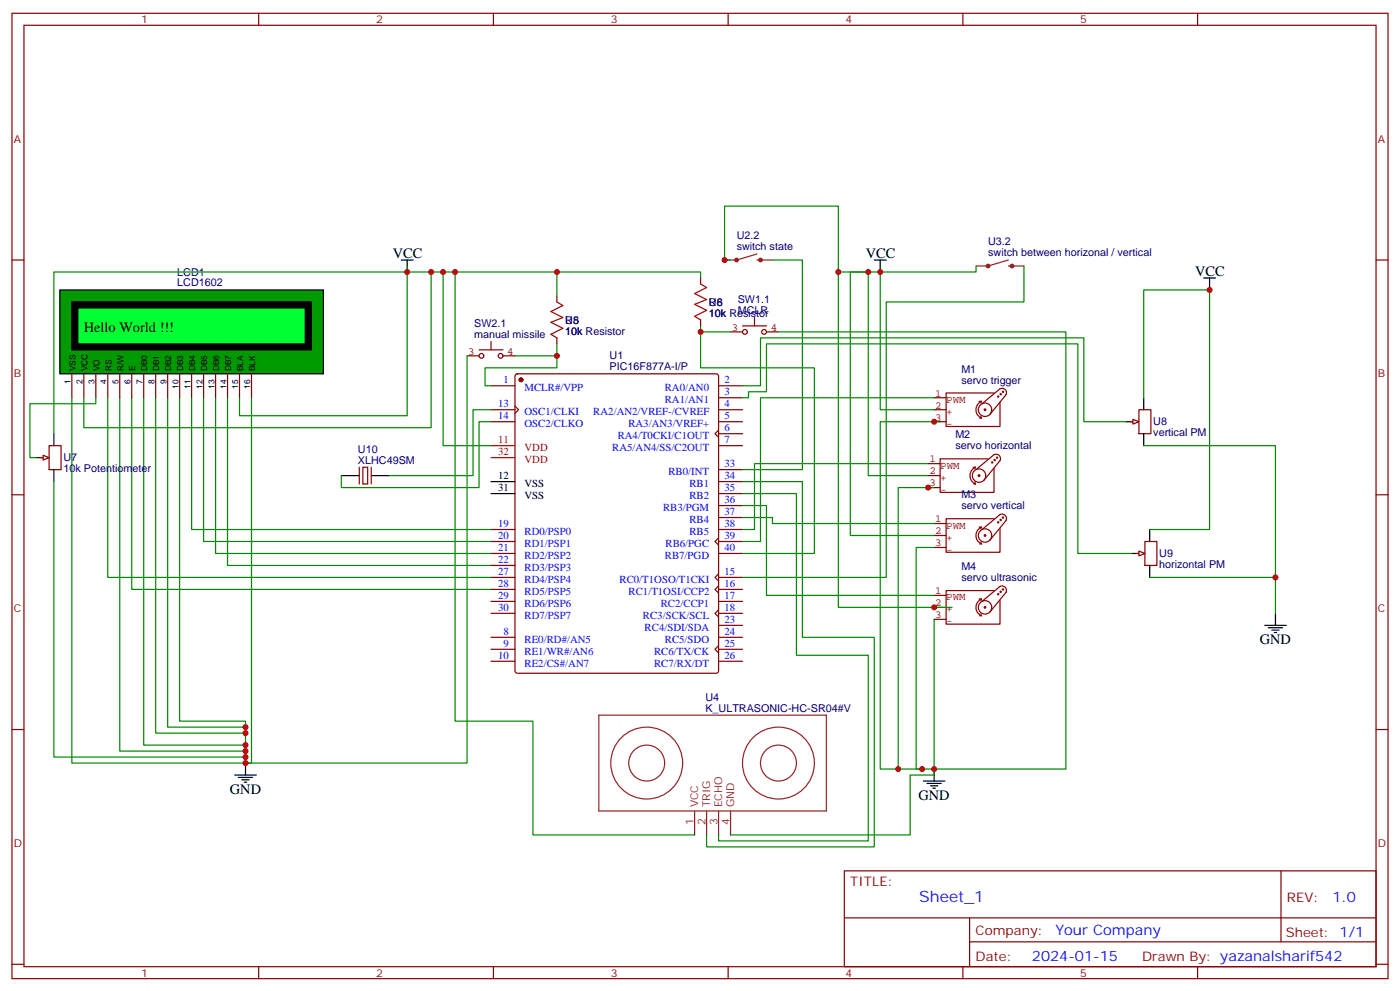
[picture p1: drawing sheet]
<svg xmlns="http://www.w3.org/2000/svg" width="412mm" height="292mm" viewBox="0 0 412 292" stroke-linecap="round" stroke-linejoin="round" font-family="sans-serif">
<g fill="none" stroke="#870000" stroke-width=".35">
<path d="M3.5 3.9h405.4v284.4h-405.4zM7.1 7.4h398.2v277.3h-398.2zM76.2 3.9v3.5M145.3 3.9v3.5M214.5 3.9v3.5M283.6 3.9v3.5M352.8 3.9v3.5M3.5 76.6h3.6M405.3 76.6h3.6M3.5 145.7h3.6M405.3 145.7h3.6M3.5 214.9h3.6"/>
<path d="M405.3 214.9h3.6M248.7 256.5h156.6v28.2h-156.6zM377.3 256.5v20.9M248.7 270.4h156.5M285.6 277.4h119.6M285.6 270.4v14.1M3.5 284h3.6M76.2 284.7v3.6M145.3 284.7v3.6M214.5 284.7v3.6M283.6 284.7v3.6M352.8 284.7v3.6"/>
<path d="M405.3 284h3.6"/>
</g>
<path d="M17.6 85.4h77.6v24.7h-77.6z" fill="#090" stroke="#000" stroke-width=".35"/>
<g fill="none" stroke="#870000" stroke-width=".35">
<path d="M21.2 110.1v7.1M24.7 110.1v7.1M28.2 110.1v7.1M31.7 110.1v7.1M35.3 110.1v7.1M38.8 110.1v7.1M42.3 110.1v7.1M45.9 110.1v7.1M49.4 110.1v7.1M52.9 110.1v7.1M56.4 110.1v7.1M60 110.1v7.1"/>
<path d="M63.5 110.1v7.1M67 110.1v7.1M70.6 110.1v7.1M74.1 110.1v7.1"/>
</g>
<path d="M21.2 88.9h70.5v14.1h-70.5z" fill="#000" stroke="#000" stroke-width=".35"/>
<path d="M22.9 90.7h67.1v10.6h-67.1z" fill="none" stroke="#000" stroke-width=".35"/>
<path d="M22.9 90.7h67.1v10.6h-67.1z" fill="#0f3" stroke="#000" stroke-width=".35"/>
<circle cx="153.5" cy="111.9" r=".53" fill="#870000" stroke="#870000" stroke-width=".35"/>
<g fill="none" stroke="#870000" stroke-width=".35">
<path d="M164 87.2v1.7M164 99.5v1.8M206.4 81.9v1.7M206.4 94.2v1.8M144.6 113.6h7.1M151.7 119.6l1.1 1.1-1.1 1M151.9 110.3l.5-.2h58.6l.5 .2 .2 .5v86.8l-.3 .5-.4 .2h-58.6l-.5-.2-.2-.5v-86.8zM211.7 117.2h7M211.7 113.6h7M12 134.8h1.8M14.5 131.3h3.5v7h-3.5zM144.6 124.2h7.1"/>
<path d="M144.6 120.7h7.1M211.7 126.7l-1.1 1 1.1 1.1M211.7 138.3h7M211.7 124.2h7M211.7 120.7h7M211.7 131.3h7M211.7 127.7h7M144.6 159.5h7.1M144.6 156h7.1M211.7 158.4l-1.1 1.1 1.1 1M211.7 159.5h7M211.7 156h7"/>
<path d="M211.7 152.4h7M211.7 148.9h7M211.7 145.4h7M211.7 141.9h7M144.6 163h7.1M144.6 177.1h7.1M144.6 173.6h7.1M144.6 170.1h7.1M144.6 166.5h7.1M211.7 179.6l-1.1 1.1 1.1 1M211.7 172.5l-1.1 1.1 1.1 1.1M211.7 169l-1.1 1.1 1.1 1"/>
<path d="M211.7 163h7M211.7 177.1h7M211.7 173.6h7M211.7 170.1h7M144.6 180.7h7.1M144.6 194.8h7.1M144.6 191.2h7.1M144.6 187.7h7.1M211.7 190.2l-1.1 1 1.1 1.1M211.7 180.7h7M211.7 194.8h7M211.7 191.2h7"/>
<path d="M211.7 187.7h7M211.7 184.2h7"/>
</g>
<path d="M144.6 134.8h7.1M144.6 131.3h7.1" fill="none" stroke="#f00" stroke-width=".35"/>
<g fill="none" stroke="#000" stroke-width=".35">
<path d="M118.2 76.6h3.5M119.9 76.6v3.5M257.5 76.6h3.6M259.3 76.6v3.5M10.6 134.8h3.5M15.9 127.7v3.6M15.9 138.3v3.6M144.6 145.4h7.1M144.6 141.9h7.1M69.1 228.3h6.4M70.2 229h4.2M71.3 229.7h2.1"/>
<path d="M72 230.4h.7M72.3 224.8v3.5M272 230h6.3M273 230.8h4.3M274.1 231.5h2.1M274.8 232.2h.7M275.2 226.5v3.5"/>
</g>
<g fill="none" stroke="#850000" stroke-width=".35">
<path d="M215.2 97.8h3.5M218.7 96h7.1M220.1 97.8a.71 .71 0 0 0-1-.7 .71 .71 0 0 0-.1 1.2 .71 .71 0 0 0 1.1-.4M222.2 93.5v2.5M229.3 97.8h-3.5a.71 .71 0 0 0-1-.7 .71 .71 0 0 0-.1 1.2 .71 .71 0 0 0 1.1-.4M137.6 104.8h3.5M141.1 103h7.1M142.5 104.8a.71 .71 0 0 0-1-.6 .71 .71 0 0 0-.1 1.2 .71 .71 0 0 0 1.1-.5M144.6 100.6v2.4M151.7 104.8h-3.5a.71 .71 0 0 0-1.1-.6 .71 .71 0 0 0-.1 1.2 .71 .71 0 0 0 1.2-.5M275.2 117.2h3.5M288.4 118.2h.7"/>
<path d="M289.1 118.2l-.2 .5M289.1 118.2a2.68 2.68 0 0 0-1.6 2.5 2.68 2.68 0 0 0 1.6 2.5M289.3 118.9l5.3-4.4a1.31 1.31 0 0 1 1.5 .3 1.31 1.31 0 0 1 .2 1.5l-4.7 5.8M292.8 115.7h-14.1v9.9h15.9v-7M294.2 116.8l-.2-.2-.1 .2 .3 .1M294.9 116.1l-.2-.2-.1 .2 .3 .1M295.6 115.4l-.1-.2-.2 .2 .3 .1M273.4 136.6h3.5M275.2 120.7h3.5M275.2 124.2h3.5M286.6 137.6h.7M287.3 137.6l-.1 .5"/>
<path d="M287.3 137.6a2.68 2.68 0 0 0-1.6 2.5 2.68 2.68 0 0 0 1.6 2.5M287.5 138.3l5.3-4.4a1.31 1.31 0 0 1 1.5 .3 1.31 1.31 0 0 1 .3 1.5l-4.8 5.8M288.6 123.2h.5M288.9 122.6l.2 .6M290.4 120.7l-.2-.3-.3 .3 .4 .1M291 135.1h-14.1v9.9h15.9v-7M292.1 120.7a1.98 1.98 0 0 0-2.9-1.7 1.98 1.98 0 0 0-.1 3.3 1.98 1.98 0 0 0 3-1.4M292.5 136.2l-.2-.2-.2 .2 .3 .1M293.2 135.5l-.2-.2-.2 .2 .3 .1M293.9 134.8l-.2-.2-.2 .2 .3 .1M273.4 140.1h3.5M273.4 143.6h3.5"/>
<path d="M275.2 154.2h3.5M275.2 157.7h3.5M286.8 142.6h.5M287.2 142l.1 .6M288.4 155.3h.7M288.6 140.1l-.2-.3-.3 .3 .5 .2M288.9 159.7l.2 .5M289.1 155.3l-.2 .5M289.1 155.3a2.68 2.68 0 0 0-1.6 2.4 2.68 2.68 0 0 0 1.6 2.5M289.3 156l5.3-4.4a1.31 1.31 0 0 1 1.5 .2 1.31 1.31 0 0 1 .2 1.5l-4.7 5.8M290.4 140.1a1.98 1.98 0 0 0-2.9-1.7 1.98 1.98 0 0 0-.2 3.4 1.98 1.98 0 0 0 3.1-1.5M290.4 157.7l-.2-.2-.3 .2 .4 .2"/>
<path d="M292.1 157.7a1.98 1.98 0 0 0-2.9-1.7 1.98 1.98 0 0 0-.1 3.4 1.98 1.98 0 0 0 3-1.5M292.8 152.8h-14.1v9.9h15.9v-7.1M294.2 153.8l-.2-.1-.1 .1 .3 .2M294.9 153.1l-.2-.1-.1 .1 .3 .2M295.6 152.4l-.1-.1-.2 .1 .3 .2M275.2 161.3h3.5M275.2 175.4h3.5M275.2 178.9h3.5M288.4 176.4h.7M288.6 160.2h.5M289.1 176.4l-.2 .6M289.1 176.4a2.68 2.68 0 0 0-1.6 2.5 2.68 2.68 0 0 0 1.6 2.5"/>
<path d="M289.3 177.1l5.3-4.4a1.31 1.31 0 0 1 1.5 .3 1.31 1.31 0 0 1 .2 1.5l-4.7 5.8M290.4 178.9l-.2-.3-.3 .3 .4 .2M292.1 178.9a1.98 1.98 0 0 0-2.9-1.7 1.98 1.98 0 0 0-.1 3.4 1.98 1.98 0 0 0 3-1.5M292.8 174h-14.1v9.8h15.9v-7M294.2 175l-.2-.2-.1 .2 .3 .1M294.9 174.3l-.2-.2-.1 .2 .3 .1M295.6 173.6l-.1-.2-.2 .2 .3 .1M275.2 182.4h3.5M288.6 181.4h.5M288.9 180.8l.2 .6"/>
</g>
<g fill="none" stroke="#008700" stroke-width=".35">
<path d="M119.9 78.4v44h-49.3v-5.2M215.2 76.6h-1.8v-15.9h33.5v19.4M227.5 76.6h8.9v61.7h-17.7M287.5 78.4v1.7h-28.2M301.6 78.4v10.5h-40.5v81.2h-42.4M119.9 80.1h7.1v45.9h-102.3v-8.8M127 80.1h7.1v132.3h22.9v33.5h47.6M134.1 80.1h29.9v7.1M164 80.1h42.4v1.8M206.4 96v1.8h8.8M206.4 97.8v10.5h33.5v54.7h-21.2M229.3 97.8h84.7v128.7h-38.8v1.8h-7.1v17.6h-52.9"/>
<path d="M21.2 117.2v107.6h52.9v-107.6M31.7 117.2v52.9h112.9M38.8 117.2v56.4h105.8M42.3 117.2v102.3h30v1.7M45.9 117.2v98.7h26.4v3.6M49.4 117.2v97h22.9v1.7M52.9 117.2v95.2h19.4v1.8M56.4 117.2v38.8h88.2M60 117.2v42.3h84.6M63.5 117.2v45.8h81.1M67 117.2v49.3h77.6M137.6 104.8v120h-65.3v-3.6h-37v-104"/>
<path d="M164 101.3v3.5h-12.3M164 104.8v3.5h-21.1v5.3h1.7M275.2 117.2h-51.2v42.3h-5.3M273.4 136.6h-51.2v19.4h-3.5M275.2 120.7h-15.9v-40.6h-3.5v60h17.6M276.9 124.2h-17.6v102.3h5.3M218.7 152.4h8.8v1.8h47.7M218.7 148.9h7.1v26.5h49.4M218.7 145.4h15.9v47.6h21.2v54.7h-44.1v-1.8M218.7 141.9h17.7v45.8h21.1v61.7h-49.4v-3.5M275.2 157.7h-24.7v-77.6h5.3h-8.9v98.8h33.6M275.2 143.6h-10.6v82.9h7"/>
<path d="M275.2 161.3h-5.3v65.2h5.3v-44.1"/>
</g>
<g fill="none" stroke="#8c2424" stroke-width=".35">
<path d="M223 74.8l-6 1.8h-3.6M223 76.6h4.5M297 76.6l-6 1.8h-3.5M297 78.4h4.6M176.4 210.6h67v28.3h-67zM204.6 238.9v7M208.1 238.9v7M211.7 238.9v7M215.2 238.9v7"/>
<circle cx="190.5" cy="224.8" r="10.6"/>
<circle cx="190.5" cy="224.8" r="5.3"/>
<circle cx="229.3" cy="224.8" r="10.6"/>
<circle cx="229.3" cy="224.8" r="5.3"/>
</g>
<g fill="none" stroke="#8c2424" stroke-width=".71">
<circle cx="217" cy="76.6" r=".35"/>
<circle cx="224" cy="76.6" r=".35"/>
<circle cx="291" cy="78.4" r=".35"/>
<circle cx="298.1" cy="78.4" r=".35"/>
</g>
<path d="M164 88.9l1.8 1.1-3.5 1.8 3.5 1.7-3.5 1.4 3.5 1.8-3.5 1.8 1.7 1M206.4 83.6l1.7 1.1-3.5 1.8 3.5 1.7-3.5 1.4 3.5 1.8-3.5 1.8 1.8 1" fill="none" stroke="#a10000" stroke-width=".35"/>
<path d="M12.7 134.1l1.8 .7-1.8 .7z" fill="#f0f0f0" stroke="#870000" stroke-width=".35"/>
<path d="M336.9 117.2v3.5M331.6 124.2h3.5M336.9 127.7v3.6" fill="none" stroke="#000" stroke-width=".35"/>
<path d="M333 124.2h1.8M335.5 120.7h3.5v7h-3.5z" fill="none" stroke="#870000" stroke-width=".35"/>
<path d="M333.7 123.5l1.8 .7-1.8 .7z" fill="#f0f0f0" stroke="#870000" stroke-width=".35"/>
<path d="M338.7 156v3.5M333.4 163h3.5M338.7 166.5v3.6" fill="none" stroke="#000" stroke-width=".35"/>
<path d="M337.3 159.5h3.5v7h-3.5zM334.8 163h1.7" fill="none" stroke="#870000" stroke-width=".35"/>
<path d="M335.5 162.3l1.8 .7-1.8 .7z" fill="#f0f0f0" stroke="#870000" stroke-width=".35"/>
<path d="M119.9 80.1h-104v47.6M130.5 80.1v51.2h14.1M28.2 117.2v1.7h-19.4v15.9h1.8M218.7 113.6h5.3v-14.1h95.3v24.7h12.3M218.7 117.2h1.8v-1.8h5.3v-14.1h91.7v61.7h15.9M336.9 117.2v-31.8h19.4v70.6h-17.6M144.6 120.7h-5.3v19.4h-24.6M144.6 124.2h-3.5v19.4h-40.6v-3.5M336.9 131.3h38.8v38.8M15.9 141.9v81.1h56.4M338.7 170.1h37v10.6" fill="none" stroke="#008700" stroke-width=".35"/>
<path d="M354.5 81.9h3.6M356.3 81.9v3.5M100.5 140.1h5.3M109.4 140.1h5.3M372.5 184.2h6.4M373.6 184.9h4.2M374.6 185.6h2.2M375.4 186.3h.7M375.7 180.7v3.5" fill="none" stroke="#000" stroke-width=".35"/>
<path d="M105.8 137.6v5M109.4 137.6v5" fill="none" stroke="#871200" stroke-width=".35"/>
<path d="M106.9 137.6h1.4v5h-1.4z" fill="none" stroke="#870000" stroke-width=".35"/>
<g fill="#c00">
<circle cx="72.3" cy="224.8" r=".88"/>
<circle cx="119.9" cy="80.1" r=".88"/>
<circle cx="259.3" cy="80.1" r=".88"/>
<circle cx="255.8" cy="80.1" r=".88"/>
<circle cx="275.2" cy="226.5" r=".88"/>
<circle cx="275.2" cy="124.2" r=".88"/>
<circle cx="264.6" cy="226.5" r=".88"/>
<circle cx="273.4" cy="143.6" r=".88"/>
<circle cx="271.6" cy="226.5" r=".88"/>
<circle cx="275.2" cy="178.9" r=".88"/>
<circle cx="127" cy="80.1" r=".88"/>
<circle cx="164" cy="104.8" r=".88"/>
<circle cx="134.1" cy="80.1" r=".88"/>
<circle cx="164" cy="80.1" r=".88"/>
<circle cx="206.4" cy="97.8" r=".88"/>
<circle cx="246.9" cy="80.1" r=".88"/>
<circle cx="213.4" cy="76.6" r=".88"/>
<circle cx="72.3" cy="221.2" r=".88"/>
<circle cx="72.3" cy="219.5" r=".88"/>
<circle cx="72.3" cy="215.9" r=".88"/>
<circle cx="72.3" cy="214.2" r=".88"/>
<circle cx="72.3" cy="223" r=".88"/>
<circle cx="130.5" cy="80.1" r=".88"/>
<circle cx="375.7" cy="170.1" r=".88"/>
<circle cx="356.3" cy="85.4" r=".88"/>
</g>
<text font-size="4.6" fill="#00f" x="270.8" y="265.5">Sheet_1</text>
<g font-size="4.2">
<text x="115.7" y="75.9">VCC</text>
<text x="255.1" y="75.9">VCC</text>
<text x="352.1" y="81.2">VCC</text>
<text x="24.7" y="97.8">Hello World !!!</text>
<text x="371.1" y="189.8">GND</text>
<text x="67.7" y="233.9">GND</text>
<text x="270.6" y="235.7">GND</text>
</g>
<g font-size="4.2" fill="#00f">
<text x="392.5" y="265.8">1.0</text>
<text x="310.9" y="275.3">Your Company</text>
<text x="304" y="283.1">2024-01-15</text>
</g>
<g font-size="3.9" fill="#800">
<text x="250.5" y="261.1">TITLE:</text>
<text x="379.1" y="265.8">REV:</text>
<text x="287.4" y="275.3">Company:</text>
<text x="378.7" y="275.9">Sheet: 1/1</text>
<text x="287.4" y="283">Date:</text>
<text x="336.4" y="283.1">Drawn By: yazanalsharif542</text>
</g>
<g font-size="3.2" fill="#800">
<text x="41.6" y="6.9">1</text>
<text x="110.8" y="6.9">2</text>
<text x="179.9" y="6.9">3</text>
<text x="249.1" y="6.9">4</text>
<text x="318.2" y="6.9">5</text>
<text x="4.1" y="42">A</text>
<text x="405.9" y="42">A</text>
<text x="4.1" y="111.2">B</text>
<text x="405.9" y="111.2">B</text>
<text x="4.1" y="180.3">C</text>
<text x="405.9" y="180.3">C</text>
<text x="4.1" y="249.4">D</text>
<text x="405.9" y="249.4">D</text>
<text x="41.6" y="287.7">1</text>
<text x="110.8" y="287.7">2</text>
<text x="179.9" y="287.7">3</text>
<text x="249.1" y="287.7">4</text>
<text x="318.2" y="287.7">5</text>
</g>
<g font-size="3.2" fill="#000080">
<text x="217" y="70.5">U2.2</text>
<text x="217" y="73.8">switch state</text>
<text x="291.1" y="75.5">switch between horizonal / vertical</text>
<text x="291.1" y="72.3">U3.2</text>
<text x="52.2" y="81.2">LCD1</text>
<text x="52.2" y="84.3">LCD1602</text>
<text x="217.3" y="89.2">SW1.1</text>
<text x="166.5" y="95.4">U5</text>
<text x="166.5" y="95.4">R8</text>
<text x="208.8" y="93.3">10k Resistor</text>
<text x="208.8" y="90.1">U6</text>
<text x="208.8" y="93.3">10k</text>
<text x="208.8" y="90.1">R8</text>
<text x="217.3" y="92.5">MCLR</text>
<text x="139.7" y="99.5">manual missile</text>
<text x="139.7" y="96.3">SW2.1</text>
<text x="166.5" y="98.6">10k Resistor</text>
<text x="166.5" y="98.5">10k</text>
<text x="179.6" y="105.8">U1</text>
<text x="179.6" y="109">PIC16F877A-I/P</text>
<text x="283.2" y="113">servo trigger</text>
<text x="283.2" y="109.7">M1</text>
<text x="339.7" y="125.3">U8</text>
<text x="281.4" y="129.2">M2</text>
<text x="339.7" y="128.4">vertical PM</text>
<text x="18.7" y="135.9">U7</text>
<text x="105.4" y="136.6">XLHC49SM</text>
<text x="105.4" y="133.3">U10</text>
<text x="281.4" y="132.4">servo horizontal</text>
<text x="18.7" y="139">10k Potentiometer</text>
<text x="283.2" y="146.8">M3</text>
<text x="283.2" y="150">servo vertical</text>
<text x="283.2" y="168">M4</text>
<text x="341.5" y="167.3">horizontal PM</text>
<text x="341.5" y="164.1">U9</text>
<text x="283.2" y="171.2">servo ultrasonic</text>
<text x="207.8" y="209.6">K_ULTRASONIC-HC-SR04#V</text>
<text x="207.8" y="206.4">U4</text>
</g>
<g font-size="3.2" fill="#840000">
<text x="215.5" y="97.4">3</text>
<text x="227" y="97.4">4</text>
<text x="137.9" y="104.5">3</text>
<text x="149.4" y="104.5">4</text>
<text x="275.5" y="116.8">1</text>
<text x="278.7" y="118.7">PWM</text>
<text x="275.5" y="120.3">2</text>
<text x="275.5" y="123.9">3</text>
<text x="278.7" y="122.2">+</text>
<text x="278.7" y="125.7">-</text>
<text x="273.8" y="136.2">1</text>
<text x="273.8" y="139.7">2</text>
<text x="273.8" y="143.3">3</text>
<text x="277" y="138.1">PWM</text>
<text x="277" y="141.6">+</text>
<text x="277" y="145.1">-</text>
<text x="275.5" y="153.8">1</text>
<text x="278.7" y="155.7">PWM</text>
<text x="275.5" y="157.4">2</text>
<text x="275.5" y="160.9">3</text>
<text x="278.7" y="159.2">+</text>
<text x="278.7" y="162.8">-</text>
<text x="275.5" y="175">1</text>
<text x="275.5" y="178.5">2</text>
<text x="278.7" y="176.9">PWM</text>
<text x="275.5" y="182.1">3</text>
<text x="278.7" y="180.4">+</text>
<text x="278.7" y="183.9">-</text>
</g>
<g font-size="3.2" fill="#00f">
<text x="148.3" y="112.9">1</text>
<text x="213.4" y="112.9">2</text>
<text x="146.8" y="120">13</text>
<text x="154.5" y="115.2">MCLR#/VPP</text>
<text x="195.8" y="118.7">RA1/AN1</text>
<text x="195.8" y="115.2">RA0/AN0</text>
<text x="213.4" y="120">4</text>
<text x="213.4" y="116.5">3</text>
<text x="146.8" y="123.5">14</text>
<text x="154.5" y="125.8">OSC2/CLKO</text>
<text x="154.5" y="122.3">OSC1/CLKI</text>
<text x="174.8" y="122.3">RA2/AN2/VREF-/CVREF</text>
<text x="185.1" y="125.8">RA3/AN3/VREF+</text>
<text x="213.4" y="123.5">5</text>
<text x="182" y="129.3">RA4/T0CKI/C1OUT</text>
<text x="213.4" y="130.6">7</text>
<text x="213.4" y="127">6</text>
<text x="180.4" y="132.9">RA5/AN4/SS/C2OUT</text>
<text x="213.4" y="137.6">33</text>
<text x="196.9" y="139.9">RB0/INT</text>
<text x="203.1" y="143.4">RB1</text>
<text x="213.4" y="141.1">34</text>
<text x="203.1" y="147">RB2</text>
<text x="213.4" y="148.2">36</text>
<text x="213.4" y="144.7">35</text>
<text x="146.8" y="155.3">19</text>
<text x="195.3" y="150.5">RB3/PGM</text>
<text x="203.1" y="154">RB4</text>
<text x="213.4" y="155.3">38</text>
<text x="213.4" y="151.7">37</text>
<text x="146.8" y="158.8">20</text>
<text x="154.5" y="161.1">RD1/PSP1</text>
<text x="154.5" y="157.6">RD0/PSP0</text>
<text x="196" y="161.1">RB6/PGC</text>
<text x="203.1" y="157.6">RB5</text>
<text x="213.4" y="158.8">39</text>
<text x="146.8" y="165.8">22</text>
<text x="146.8" y="162.3">21</text>
<text x="154.5" y="164.6">RD2/PSP2</text>
<text x="195.9" y="164.6">RB7/PGD</text>
<text x="213.4" y="162.3">40</text>
<text x="146.8" y="172.9">28</text>
<text x="146.8" y="169.4">27</text>
<text x="154.5" y="171.7">RD4/PSP4</text>
<text x="154.5" y="168.1">RD3/PSP3</text>
<text x="182.5" y="171.7">RC0/T1OSO/T1CKI</text>
<text x="213.4" y="172.9">16</text>
<text x="213.4" y="169.4">15</text>
<text x="146.8" y="180">30</text>
<text x="146.8" y="176.4">29</text>
<text x="154.5" y="178.7">RD6/PSP6</text>
<text x="154.5" y="175.2">RD5/PSP5</text>
<text x="185.2" y="175.2">RC1/T1OSI/CCP2</text>
<text x="194.7" y="178.7">RC2/CCP1</text>
<text x="213.4" y="180">18</text>
<text x="213.4" y="176.4">17</text>
<text x="154.5" y="182.2">RD7/PSP7</text>
<text x="189.4" y="182.2">RC3/SCK/SCL</text>
<text x="189.9" y="185.8">RC4/SDI/SDA</text>
<text x="213.4" y="183.5">23</text>
<text x="148.3" y="190.5">9</text>
<text x="148.3" y="187">8</text>
<text x="154.5" y="189.3">RE0/RD#/AN5</text>
<text x="195.9" y="189.3">RC5/SDO</text>
<text x="213.4" y="190.5">25</text>
<text x="213.4" y="187">24</text>
<text x="146.8" y="194.1">10</text>
<text x="154.5" y="196.4">RE2/CS#/AN7</text>
<text x="154.5" y="192.8">RE1/WR#/AN6</text>
<text x="192.7" y="196.4">RC7/RX/DT</text>
<text x="192.7" y="192.8">RC6/TX/CK</text>
<text x="213.4" y="194.1">26</text>
</g>
<g font-size="3.2" fill="#f00">
<text x="146.8" y="130.6">11</text>
<text x="146.8" y="134.1">32</text>
<text x="154.5" y="136.4">VDD</text>
<text x="154.5" y="132.9">VDD</text>
</g>
<g font-size="3.2">
<text x="146.8" y="141.1">12</text>
<text x="154.5" y="143.4">VSS</text>
<text x="146.8" y="144.7">31</text>
<text x="154.5" y="147">VSS</text>
</g>
<g font-size="3.2" fill="#8d2323">
<text x="205.7" y="237.8" transform="rotate(-90 205.7 237.8)">VCC</text>
<text x="209.2" y="237.8" transform="rotate(-90 209.2 237.8)">TRIG</text>
<text x="212.7" y="237.8" transform="rotate(-90 212.7 237.8)">ECHO</text>
<text x="216.3" y="237.8" transform="rotate(-90 216.3 237.8)">GND</text>
<text x="204.3" y="243" transform="rotate(-90 204.3 243)">1</text>
<text x="207.8" y="243" transform="rotate(-90 207.8 243)">2</text>
<text x="211.3" y="243" transform="rotate(-90 211.3 243)">3</text>
<text x="214.8" y="243" transform="rotate(-90 214.8 243)">4</text>
</g>
<g font-size="2.5">
<text x="20.8" y="113.2" transform="rotate(-90 20.8 113.2)">1</text>
<text x="22.2" y="109.4" transform="rotate(-90 22.2 109.4)">VSS</text>
<text x="24.3" y="113.2" transform="rotate(-90 24.3 113.2)">2</text>
<text x="25.8" y="109.4" transform="rotate(-90 25.8 109.4)">VCC</text>
<text x="27.9" y="113.2" transform="rotate(-90 27.9 113.2)">3</text>
<text x="29.3" y="109.4" transform="rotate(-90 29.3 109.4)">VO</text>
<text x="31.4" y="113.2" transform="rotate(-90 31.4 113.2)">4</text>
<text x="32.8" y="109.4" transform="rotate(-90 32.8 109.4)">RS</text>
<text x="34.9" y="113.2" transform="rotate(-90 34.9 113.2)">5</text>
<text x="36.3" y="109.4" transform="rotate(-90 36.3 109.4)">R/W</text>
<text x="38.5" y="113.2" transform="rotate(-90 38.5 113.2)">6</text>
<text x="39.9" y="109.4" transform="rotate(-90 39.9 109.4)">E</text>
<text x="42" y="113.2" transform="rotate(-90 42 113.2)">7</text>
<text x="43.4" y="109.4" transform="rotate(-90 43.4 109.4)">DB0</text>
<text x="45.5" y="113.2" transform="rotate(-90 45.5 113.2)">8</text>
<text x="46.9" y="109.4" transform="rotate(-90 46.9 109.4)">DB1</text>
<text x="49" y="113.2" transform="rotate(-90 49 113.2)">9</text>
<text x="50.4" y="109.4" transform="rotate(-90 50.4 109.4)">DB2</text>
<text x="54" y="109.4" transform="rotate(-90 54 109.4)">DB3</text>
<text x="57.5" y="109.4" transform="rotate(-90 57.5 109.4)">DB4</text>
<text x="61" y="109.4" transform="rotate(-90 61 109.4)">DB5</text>
<text x="64.6" y="109.4" transform="rotate(-90 64.6 109.4)">DB6</text>
<text x="68.1" y="109.4" transform="rotate(-90 68.1 109.4)">DB7</text>
<text x="71.6" y="109.4" transform="rotate(-90 71.6 109.4)">BLA</text>
<text x="75.1" y="109.4" transform="rotate(-90 75.1 109.4)">BLK</text>
<text x="52.6" y="114.6" transform="rotate(-90 52.6 114.6)">10</text>
<text x="56.1" y="114.6" transform="rotate(-90 56.1 114.6)">11</text>
<text x="59.6" y="114.6" transform="rotate(-90 59.6 114.6)">12</text>
<text x="63.1" y="114.6" transform="rotate(-90 63.1 114.6)">13</text>
<text x="66.7" y="114.6" transform="rotate(-90 66.7 114.6)">14</text>
<text x="70.2" y="114.6" transform="rotate(-90 70.2 114.6)">15</text>
<text x="73.7" y="114.6" transform="rotate(-90 73.7 114.6)">16</text>
</g>
</svg>
